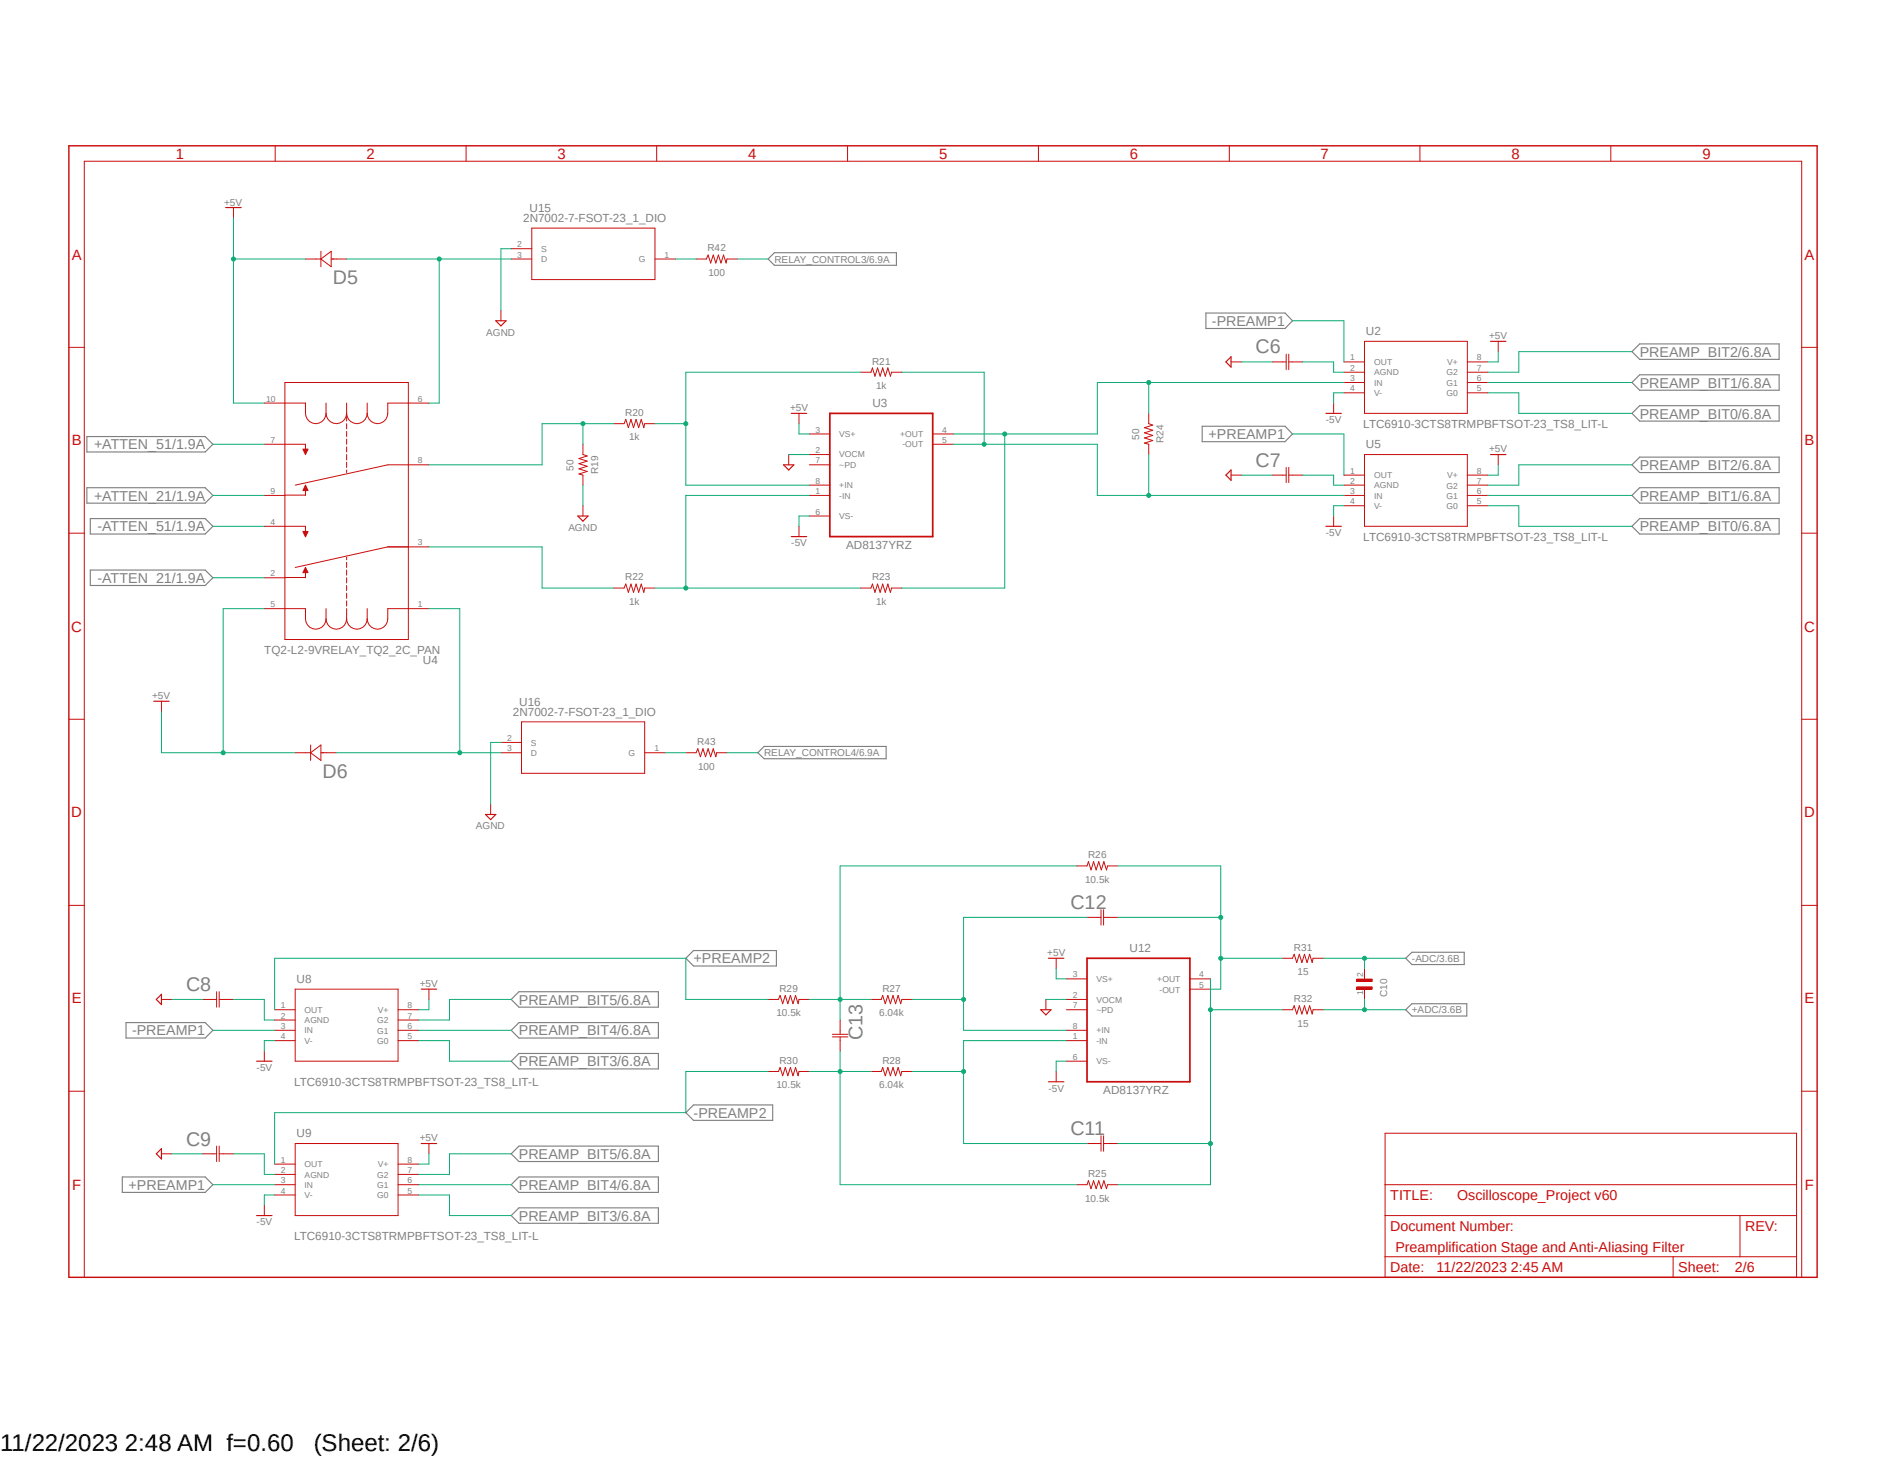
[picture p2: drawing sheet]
<svg xmlns="http://www.w3.org/2000/svg" width="279mm" height="216mm" viewBox="0 0 279 216" stroke-linecap="round" stroke-linejoin="round" font-family="sans-serif">
<path d="M9.9 21.4l259.6 168.1M269.5 21.4l-259.6 168.1" fill="none" stroke="#fff" stroke-width=".15"/>
<g fill="none" stroke="#808080" stroke-width=".17">
<path d="M113.8 38.4l.9-1h18.1v1.9h-18.1zM178.6 46.4h11.8l1.1 1.1-1.1 1.1h-11.8zM241.8 52.1l1.1-1.2h20.7v2.3h-20.7zM241.8 56.6l1.1-1.1h20.7v2.3h-20.7zM12.9 64.6h17.5l1.1 1.2-1.1 1.1h-17.5zM12.9 72.2h17.5l1.1 1.2-1.1 1.1h-17.5zM13.4 76.8h17l1.1 1.1-1.1 1.2h-17zM178.1 63.1h12.3l1.1 1.2-1.1 1.1h-12.3zM241.8 73.4l1.1-1.2h20.7v2.3h-20.7zM241.8 77.9l1.1-1.1h20.7v2.3h-20.7zM241.8 61.2l1.1-1.1h20.7v2.3h-20.7zM241.8 68.8l1.1-1.1h20.7v2.3h-20.7z"/>
<path d="M13.4 84.4h17l1.1 1.2-1.1 1.1h-17zM112.3 111.5l.9-1h18.1v1.9h-18.1zM18.7 151.4h11.7l1.1 1.2-1.1 1.1h-11.7zM75.7 152.6l1.2-1.2h20.6v2.3h-20.6zM75.7 148l1.2-1.1h20.6v2.2h-20.6zM75.7 157.1l1.2-1.1h20.6v2.3h-20.6zM101.6 141.9l1.1-1.1h12.3v2.2h-12.3zM208.2 149.5l1-.9h8.1v1.9h-8.1zM208.2 141.9l1-.9h7.7v1.8h-7.7zM18.1 174.3h12.3l1.1 1.1-1.1 1.2h-12.3zM75.7 175.4l1.2-1.1h20.6v2.3h-20.6zM75.7 170.9l1.2-1.2h20.6v2.3h-20.6z"/>
<path d="M101.6 164.8l1.1-1.2h11.8v2.3h-11.8zM75.7 180l1.2-1.1h20.6v2.2h-20.6z"/>
</g>
<path d="M122.9 61.2h15.3v18.3h-15.3z" fill="none" stroke="#c90d0c" stroke-width=".25"/>
<g fill="none" stroke="#c90d0c" stroke-width=".15">
<path d="M39.2 59.7h6.1v1.5a1.52 1.52 0 0 0 1.5 1.5 1.52 1.52 0 0 0 1.5-1.5M42.2 56.6h18.3v38.1h-18.3zM48.3 59.7v1.5M51.4 59.7v1.5M54.4 59.7v1.5M63.5 59.7h-6.1v1.5a1.52 1.52 0 0 1-1.5 1.5 1.52 1.52 0 0 1-1.5-1.5M39.2 73.4h3M39.2 65.8h6.1v1.5M39.2 77.9h6.1v1.6M42.2 73.3h3.1M45.3 71.8v1.6M48.3 61.2a1.52 1.52 0 0 0 1.5 1.5 1.52 1.52 0 0 0 1.6-1.5"/>
<path d="M51.4 61.2a1.52 1.52 0 0 0 1.5 1.5 1.52 1.52 0 0 0 1.5-1.5M51.4 61.6v.8M51.4 62.7v.8M51.4 63.9v.7M51.4 65v.8M51.4 66.2v.7M51.4 67.3v.8M51.4 68.5v.7M51.4 69.6v.4M63.5 68.8h-6.1l-13.7 3M119.9 64.3h3M119.9 67.3h3"/>
<path d="M119.9 68.8h3M119.9 71.8h3M119.9 73.4h3M119.9 76.4h3M138.2 64.3h3M138.2 65.8h3M39.2 90.1h6.1v1.6a1.52 1.52 0 0 0 1.5 1.5 1.52 1.52 0 0 0 1.5-1.5M39.2 85.6h3M42.2 85.5h3.1M45.3 84v1.6M48.3 90.1v1.6M48.3 91.7a1.52 1.52 0 0 0 1.5 1.5 1.52 1.52 0 0 0 1.6-1.5"/>
<path d="M51.4 91.7a1.52 1.52 0 0 0 1.5 1.5 1.52 1.52 0 0 0 1.5-1.5M51.4 82.5v.4M51.4 83.3v.7M51.4 84.4v.8M51.4 85.6v.7M51.4 86.7v.8M51.4 87.8v.8M51.4 89v.7M51.4 90.1v1.6M54.4 90.1v1.6M63.5 90.1h-6.1v1.6a1.52 1.52 0 0 1-1.5 1.5 1.52 1.52 0 0 1-1.5-1.5M63.5 81h-6.1l-13.7 3"/>
</g>
<path d="M45.3 84l.3 .8h-.7z" fill-rule="evenodd" fill="#c90d0c"/>
<path d="M45.3 84l.3 .8h-.7z" fill="none" stroke="#c90d0c" stroke-width=".15"/>
<path d="M44.9 78.7h.7l-.3 .8z" fill-rule="evenodd" fill="#c90d0c"/>
<path d="M44.9 78.7h.7l-.3 .8z" fill="none" stroke="#c90d0c" stroke-width=".15"/>
<path d="M45.3 71.8l.3 .8h-.7z" fill-rule="evenodd" fill="#c90d0c"/>
<path d="M45.3 71.8l.3 .8h-.7z" fill="none" stroke="#c90d0c" stroke-width=".15"/>
<path d="M44.9 66.5h.7l-.3 .8z" fill-rule="evenodd" fill="#c90d0c"/>
<g fill="none" stroke="#c90d0c" stroke-width=".15">
<path d="M34.6 30.7v1.6M40.8 21.6v2.3M45.3 38.4h2.2M47.5 38.4l1.6-1.2v2.3zM47.5 37.2v2.3M49.1 38.4h2.3M69 21.6v2.3M75.7 38.4h3.1M75.7 36.8h3.1M78.8 33.8h18.2v7.6h-18.2zM97 38.4h3.1M97.3 21.6v2.3"/>
<path d="M103.1 38.4h1.5l.3-.6 .4 1.1 .4-1.1 .3 1.1 .4-1.1 .4 1.1 .4-1.1 .4 1.1 .1-.5h1.5M125.6 21.6v2.3M153.8 21.6v2.3M182.1 21.6v2.3M210.4 21.6v2.3M238.6 21.6v2.3M10.2 51.4h2.3M74.2 46v1.5M127.5 55.1h1.5l.2-.6 .4 1.2 .4-1.2 .4 1.2 .4-1.2 .3 1.2 .4-1.2 .4 1.2 .2-.6h1.5M182.4 53.6h1.5M188.5 53.6h2M190.5 52.5v2.2"/>
<path d="M190.9 53.6h2.1M190.9 52.5v2.2M197.6 59.7v1.5M199.1 55.1h3M199.1 53.6h3M199.1 56.6h3M199.1 58.2h3M202.1 50.5h15.3v10.7h-15.3zM217.4 55.1h3M217.4 53.6h3M217.4 56.6h3M217.4 58.2h3"/>
<path d="M222 50.5v1.6M266.9 51.4h2.3M10.2 79h2.3M44.9 66.5h.7l-.3 .8zM86.4 65.8v1.5l.6 .2-1.2 .4 1.2 .4-1.2 .4 1.2 .3-1.2 .4 1.2 .4-1.2 .4 .6 .2v1.4M86.4 74.9v1.5M90.9 62.7h1.6l.2-.6 .4 1.2 .4-1.2 .4 1.2 .3-1.2 .4 1.2 .4-1.2 .4 1.2 .1-.6h1.5M116.8 67.3v1.5M118.4 61.2v1.5M118.4 77.9v1.6M170.2 61.2v1.5l.6 .2-1.3 .4 1.3 .4-1.3 .4 1.3 .4-1.3 .4 1.3 .3-1.3 .4 .7 .2v1.5M182.4 70.4h1.5"/>
<path d="M188.5 70.4h2M190.5 69.2v2.3M190.9 70.4h2.1M190.9 69.2v2.3M197.6 76.4v1.5M199.1 70.4h3M199.1 71.8h3M199.1 73.4h3M199.1 74.9h3M202.1 67.3h15.3v10.6h-15.3zM217.4 70.4h3M217.4 71.8h3"/>
<path d="M217.4 73.4h3M217.4 74.9h3M222 67.3v1.5M266.9 79h2.3M90.9 87.1h1.6l.2-.6 .4 1.2 .4-1.2 .4 1.2 .3-1.2 .4 1.2 .4-1.2 .4 1.2 .1-.6h1.5M127.5 87.1h1.5l.2-.6 .4 1.2 .4-1.2 .4 1.2 .4-1.2 .3 1.2 .4-1.2 .4 1.2 .2-.6h1.5M10.2 106.5h2.3M23.9 103.8v1.6M43.7 111.5h2.3M46 111.5l1.5-1.2v2.3zM46 110.3v2.3M47.5 111.5h2.3"/>
<path d="M72.7 119.1v1.5M74.2 111.5h3.1M74.2 109.9h3.1M77.3 106.9h18.2v7.6h-18.2zM95.5 111.5h3.1M101.6 111.5h1.5l.3-.6 .4 1.2 .3-1.2 .4 1.2 .4-1.2 .4 1.2 .4-1.2 .3 1.2 .2-.6h1.5M266.9 106.5h2.3M10.2 134.1h2.3M159.5 128.2h1.5l.2-.6 .4 1.2 .4-1.2 .4 1.2 .4-1.2 .4 1.2 .3-1.2 .4 1.2 .2-.6h1.5M161 135.8h2.1M163.1 134.7v2.3M163.5 134.7v2.3"/>
<path d="M163.5 135.8h2.1M266.9 134.1h2.3M23.9 148h1.5M30 148h2.1M32.1 146.9v2.2M32.5 148h2.1M32.5 146.9v2.2M39.2 155.6v1.5M40.7 149.5h3M40.7 151h3M40.7 152.6h3M40.7 154.1h3"/>
<path d="M43.7 146.5h15.3v10.6h-15.3zM59 149.5h3M59 151h3M59 152.6h3M59 154.1h3M63.5 146.5v1.5M113.8 148h1.5l.3-.6 .4 1.2 .3-1.2 .4 1.2 .4-1.2 .4 1.2 .4-1.2 .3 1.2 .2-.6h1.5M113.8 158.7h1.5l.3-.6 .4 1.2 .3-1.2 .4 1.2 .4-1.2 .4 1.2 .4-1.2 .3 1.2 .2-.6h1.5M123.3 153.2h2.3M123.3 153.5h2.3M124.5 151v2.2M124.5 153.5v2.1"/>
<path d="M129 148h1.6l.2-.6 .3 1.2 .4-1.2 .4 1.2 .4-1.2 .4 1.2 .4-1.2 .3 1.2 .2-.6h1.5M129 158.7h1.6l.2-.6 .3 1.2 .4-1.2 .4 1.2 .4-1.2 .4 1.2 .4-1.2 .3 1.2 .2-.6h1.5M154.9 148v1.5M156.5 141.9v1.5M156.5 158.7v1.5M158 149.5h3M158 152.6h3M158 154.1h3M158 157.1h3M158 148h3M158 144.9h3M176.3 146.5h3"/>
<path d="M176.3 144.9h3M190 149.5h1.5l.2-.6 .4 1.3 .4-1.3 .4 1.3 .4-1.3 .3 1.3 .4-1.3 .4 1.3 .1-.7h1.5M190 141.9h1.5l.2-.6 .4 1.2 .4-1.2 .4 1.2 .4-1.2 .3 1.2 .4-1.2 .4 1.2 .1-.6h1.5M201 145h2.3v.3h-2.3zM201 146.1h2.3v.4h-2.3zM202.1 143.4v1.5M202.1 146.5v1.5M10.2 161.6h2.3M23.9 170.9h1.5M30 170.9h2.1M32.1 169.7v2.3M32.5 169.7v2.3"/>
<path d="M32.5 170.9h2.1M39.2 178.5v1.5M40.7 172.4h3M40.7 173.9h3M40.7 175.4h3M40.7 177h3M43.7 169.3h15.3v10.7h-15.3zM59 172.4h3M59 173.9h3M59 175.4h3M59 177h3M63.5 169.3v1.6"/>
<path d="M159.5 175.4h1.5l.2-.6 .4 1.2 .4-1.2 .4 1.2 .4-1.2 .4 1.2 .3-1.2 .4 1.2 .2-.6h1.5M161 169.3h2.1M163.1 168.2v2.3M163.5 169.3h2.1M163.5 168.2v2.3M205.2 175.4h60.9M205.2 167.8h60.9v21.3h-60.9zM266.9 161.6h2.3M12.5 189.1v-165.2h254.4v165.2M205.2 180h60.9M205.2 186.1h60.9M247.9 186.1v3"/>
<path d="M257.8 180v6.1"/>
</g>
<g fill="none" stroke="#c90d0c" stroke-width=".17">
<path d="M33.4 30.7h2.3M73.4 47.5h1.6l-.8 .8zM182.4 52.8v1.6l-.8-.8zM220.8 50.5h2.3M85.6 76.4h1.5l-.7 .8zM116.1 68.8h1.5l-.8 .8zM117.2 79.5h2.3M117.2 61.2h2.3M181.6 70.4l.8-.8v1.5zM196.4 61.2h2.3M196.4 77.9h2.3M220.8 67.3h2.3"/>
<path d="M22.8 103.8h2.3M71.9 120.6h1.5l-.7 .8zM23.2 148l.7-.8v1.6zM38 157.1h2.3M62.4 146.5h2.3M154.2 149.5h1.5l-.8 .8zM155.3 141.9h2.3M23.9 170.1v1.5l-.7-.7zM62.4 169.3h2.3M155.3 160.2h2.3M38 180h2.3"/>
</g>
<path d="M10.2 21.6h259v167.5h-259z" fill="none" stroke="#c90d0c" stroke-width=".21"/>
<path d="M161 141.9h15.3v18.3h-15.3z" fill="none" stroke="#c90d0c" stroke-width=".25"/>
<path d="M201 145.2h2.3M201 146.3h2.3" fill="none" stroke="#c90d0c" stroke-width=".34"/>
<path d="M183.9 53.6h4.6M86.4 62.7v3.1M86.4 71.8v3.1M90.9 62.7h-10.6v6.1h-16.8M116.8 67.3h3.1M183.9 70.4h4.6M25.4 148h4.6M154.9 148h3.1M25.4 170.9h4.6" fill="none" stroke="#0dab76" stroke-width=".15"/>
<circle cx="86.4" cy="62.7" r=".3" fill="#0dab76"/>
<g fill="none" stroke="#0dab76" stroke-width=".15">
<path d="M127.5 55.1h-25.9v16.7h18.3M97 62.7h4.6M63.5 81h16.8v6.1h10.6"/>
<circle cx="86.4" cy="62.7" r=".3"/>
</g>
<circle cx="101.6" cy="62.7" r=".3" fill="#0dab76"/>
<g fill="none" stroke="#0dab76" stroke-width=".15">
<path d="M119.9 73.4h-18.3v13.7M97 87.1h30.5"/>
<circle cx="101.6" cy="62.7" r=".3"/>
</g>
<circle cx="101.6" cy="87.1" r=".3" fill="#0dab76"/>
<g fill="none" stroke="#0dab76" stroke-width=".15">
<path d="M133.6 55.1h12.2v10.7M141.2 65.8h21.4v7.6h36.5M170.2 67.3v6.1"/>
<circle cx="101.6" cy="87.1" r=".3"/>
</g>
<circle cx="145.8" cy="65.8" r=".3" fill="#0dab76"/>
<circle cx="145.8" cy="65.8" r=".3" fill="none" stroke="#0dab76" stroke-width=".15"/>
<circle cx="170.2" cy="73.4" r=".3" fill="#0dab76"/>
<g fill="none" stroke="#0dab76" stroke-width=".15">
<path d="M170.2 56.6v4.6M199.1 56.6h-36.5v7.7h-21.4M148.8 64.3v22.8h-15.2"/>
<circle cx="170.2" cy="73.4" r=".3"/>
</g>
<circle cx="170.2" cy="56.6" r=".3" fill="#0dab76"/>
<circle cx="170.2" cy="56.6" r=".3" fill="none" stroke="#0dab76" stroke-width=".15"/>
<circle cx="148.8" cy="64.3" r=".3" fill="#0dab76"/>
<g fill="none" stroke="#0dab76" stroke-width=".15">
<path d="M34.6 32.3v27.4h4.6M34.6 38.4h10.7M199.1 58.2h-1.5v1.5M222 52.1v1.5h-1.6M31.5 65.8h7.7M31.5 73.4h7.7M31.5 77.9h7.7M118.4 62.7v1.6h1.5M119.9 76.4h-1.5v1.5M199.1 74.9h-1.5v1.5M222 68.8v1.6h-1.6M31.5 85.6h7.7"/>
<path d="M40.7 154.1h-1.5v1.5M63.5 148v1.5h-1.5M156.5 143.4v1.5h1.5M158 157.1h-1.5v1.6M40.7 177h-1.5v1.5M63.5 170.9v1.5h-1.5"/>
<circle cx="148.8" cy="64.3" r=".3"/>
</g>
<circle cx="34.6" cy="38.4" r=".3" fill="#0dab76"/>
<g fill="none" stroke="#0dab76" stroke-width=".15">
<path d="M39.2 90.1h-6.1v21.4M23.9 105.4v6.1h19.8"/>
<circle cx="34.6" cy="38.4" r=".3"/>
</g>
<circle cx="33.1" cy="111.5" r=".3" fill="#0dab76"/>
<g fill="none" stroke="#0dab76" stroke-width=".15">
<path d="M191.5 47.5h7.6v6.1M193 53.6h4.6v1.5h1.5M220.4 56.6h21.4M241.8 52.1h-16.8v3h-4.6M191.5 64.3h7.6v6.1M193 70.4h4.6v1.4h1.5M220.4 73.4h21.4M241.8 68.8h-16.8v3h-4.6M161 135.8h-18.3v16.8h15.3M31.5 152.6h9.2M34.6 148h4.6v3h1.5M113.8 148h-12.2v-6.1h-60.9v7.6"/>
<path d="M113.8 158.7h-12.2v6.1h-60.9v7.6M135.1 148h7.6M31.5 175.4h9.2M34.6 170.9h4.6v3h1.5"/>
<circle cx="33.1" cy="111.5" r=".3"/>
</g>
<circle cx="142.7" cy="148" r=".3" fill="#0dab76"/>
<g fill="none" stroke="#0dab76" stroke-width=".15">
<path d="M135.1 158.7h7.6M158 154.1h-15.3v15.2h18.3"/>
<circle cx="142.7" cy="148" r=".3"/>
</g>
<circle cx="142.7" cy="158.7" r=".3" fill="#0dab76"/>
<g fill="none" stroke="#0dab76" stroke-width=".15">
<path d="M159.5 128.2h-35v22.8M119.9 148h9.1"/>
<circle cx="142.7" cy="158.7" r=".3"/>
</g>
<circle cx="124.5" cy="148" r=".3" fill="#0dab76"/>
<g fill="none" stroke="#0dab76" stroke-width=".15">
<path d="M119.9 158.7h9.1M124.5 155.6v19.8h35"/>
<circle cx="124.5" cy="148" r=".3"/>
</g>
<circle cx="124.5" cy="158.7" r=".3" fill="#0dab76"/>
<g fill="none" stroke="#0dab76" stroke-width=".15">
<path d="M220.4 58.2h4.6v3h16.8M220.4 74.9h4.6v3h16.8M165.6 135.8h15.2M165.6 128.2h15.2v18.3h-1.5M62 154.1h4.6v3h9.1M62 152.6h13.7M75.7 148h-9.1v3h-4.6M180.8 141.9h9.2M62 177h4.6v3h9.1M62 175.4h13.7M75.7 170.9h-9.1v3h-4.6"/>
<circle cx="124.5" cy="158.7" r=".3"/>
</g>
<circle cx="180.8" cy="135.8" r=".3" fill="#0dab76"/>
<circle cx="180.8" cy="135.8" r=".3" fill="none" stroke="#0dab76" stroke-width=".15"/>
<circle cx="180.8" cy="141.9" r=".3" fill="#0dab76"/>
<g fill="none" stroke="#0dab76" stroke-width=".15">
<path d="M179.3 144.9v30.5h-13.7M179.3 149.5h10.7M165.6 169.3h13.7"/>
<circle cx="180.8" cy="141.9" r=".3"/>
</g>
<circle cx="179.3" cy="169.3" r=".3" fill="#0dab76"/>
<circle cx="179.3" cy="169.3" r=".3" fill="none" stroke="#0dab76" stroke-width=".15"/>
<circle cx="179.3" cy="149.5" r=".3" fill="#0dab76"/>
<g fill="none" stroke="#0dab76" stroke-width=".15">
<path d="M196 149.5h12.2M202.1 148v1.5"/>
<circle cx="179.3" cy="149.5" r=".3"/>
</g>
<circle cx="202.1" cy="149.5" r=".3" fill="#0dab76"/>
<g fill="none" stroke="#0dab76" stroke-width=".15">
<path d="M196 141.9h12.2M202.1 141.9v1.5"/>
<circle cx="202.1" cy="149.5" r=".3"/>
</g>
<circle cx="202.1" cy="141.9" r=".3" fill="#0dab76"/>
<g fill="none" stroke="#0dab76" stroke-width=".15">
<path d="M51.4 38.4h24.3M65.1 38.4v21.3h-1.6M75.7 36.8h-1.5v9.2M74.2 109.9h-1.5v9.2"/>
<circle cx="202.1" cy="141.9" r=".3"/>
</g>
<circle cx="65.1" cy="38.4" r=".3" fill="#0dab76"/>
<g fill="none" stroke="#0dab76" stroke-width=".15">
<path d="M100.1 38.4h3M63.5 90.1h4.6v21.4M49.8 111.5h24.4"/>
<circle cx="65.1" cy="38.4" r=".3"/>
</g>
<circle cx="68.1" cy="111.5" r=".3" fill="#0dab76"/>
<g fill="none" stroke="#0dab76" stroke-width=".15">
<path d="M109.2 38.4h4.6M98.6 111.5h3M107.7 111.5h4.6"/>
<circle cx="68.1" cy="111.5" r=".3"/>
</g>
<g font-size="3.6">
<text x="0" y="214.9">11/22/2023 2:48 AM f=0.60</text>
<text x="46.5" y="214.9">(Sheet: 2/6)</text>
</g>
<g font-size="2.9" fill="#808080">
<text x="49.3" y="42">D5</text>
<text x="186" y="52.3">C6</text>
<text x="186" y="69.1">C7</text>
<text x="47.8" y="115.1">D6</text>
<text x="158.6" y="134.6">C12</text>
<text x="27.6" y="146.8">C8</text>
<text x="127.8" y="154" transform="rotate(-90 127.8 154)">C13</text>
<text x="27.6" y="169.6">C9</text>
<text x="158.6" y="168.1">C11</text>
</g>
<g font-size="2.2" fill="#c90d0c">
<text x="26" y="23.5">1</text>
<text x="54.3" y="23.5">2</text>
<text x="82.6" y="23.5">3</text>
<text x="110.8" y="23.5">4</text>
<text x="139.1" y="23.5">5</text>
<text x="167.4" y="23.5">6</text>
<text x="195.6" y="23.5">7</text>
<text x="223.9" y="23.5">8</text>
<text x="252.2" y="23.5">9</text>
<text x="10.6" y="38.4">A</text>
<text x="267.3" y="38.4">A</text>
<text x="10.6" y="66">B</text>
<text x="267.3" y="66">B</text>
<text x="10.5" y="93.5">C</text>
<text x="267.3" y="93.5">C</text>
<text x="10.5" y="121">D</text>
<text x="267.3" y="121">D</text>
<text x="10.6" y="148.6">E</text>
<text x="267.3" y="148.6">E</text>
<text x="10.7" y="176.2">F</text>
<text x="267.4" y="176.2">F</text>
</g>
<g font-size="2.1" fill="#808080">
<text x="179.5" y="48.3">-PREAMP1</text>
<text x="242.9" y="52.8">PREAMP_BIT2/6.8A</text>
<text x="242.9" y="57.4">PREAMP_BIT1/6.8A</text>
<text x="179" y="65">+PREAMP1</text>
<text x="242.9" y="62">PREAMP_BIT0/6.8A</text>
<text x="13.9" y="66.5">+ATTEN_51/1.9A</text>
<text x="242.9" y="69.6">PREAMP_BIT2/6.8A</text>
<text x="13.9" y="74.2">+ATTEN_21/1.9A</text>
<text x="242.9" y="74.1">PREAMP_BIT1/6.8A</text>
<text x="14.4" y="78.7">-ATTEN_51/1.9A</text>
<text x="242.9" y="78.7">PREAMP_BIT0/6.8A</text>
<text x="14.4" y="86.3">-ATTEN_21/1.9A</text>
<text x="102.7" y="142.7">+PREAMP2</text>
<text x="76.9" y="148.8">PREAMP_BIT5/6.8A</text>
<text x="19.6" y="153.3">-PREAMP1</text>
<text x="76.9" y="153.3">PREAMP_BIT4/6.8A</text>
<text x="76.9" y="157.9">PREAMP_BIT3/6.8A</text>
<text x="102.7" y="165.5">-PREAMP2</text>
<text x="76.9" y="171.6">PREAMP_BIT5/6.8A</text>
<text x="19" y="176.2">+PREAMP1</text>
<text x="76.9" y="176.2">PREAMP_BIT4/6.8A</text>
<text x="76.9" y="180.8">PREAMP_BIT3/6.8A</text>
</g>
<g font-size="2.1" fill="#c90d0c">
<text x="206" y="177.7">TITLE:</text>
<text x="215.9" y="177.7">Oscilloscope_Project v60</text>
<text x="206" y="182.3">Document Number:</text>
<text x="206.7" y="185.3">Preamplification Stage and Anti-Aliasing Filter</text>
<text x="258.5" y="182.3">REV:</text>
<text x="206" y="188.4">Date:</text>
<text x="212.8" y="188.4">11/22/2023 2:45 AM</text>
<text x="248.6" y="188.4">Sheet:</text>
<text x="257" y="188.4">2/6</text>
</g>
<g font-size="1.7" fill="#808080">
<text x="77.5" y="32.9">2N7002-7-FSOT-23_1_DIO</text>
<text x="78.4" y="31.4">U15</text>
<text x="202.3" y="49.7">U2</text>
<text x="129.2" y="60.3">U3</text>
<text x="202" y="63.3">LTC6910-3CTS8TRMPBFTSOT-23_TS8_LIT-L</text>
<text x="202.3" y="66.4">U5</text>
<text x="125.3" y="81.2">AD8137YRZ</text>
<text x="202" y="80.1">LTC6910-3CTS8TRMPBFTSOT-23_TS8_LIT-L</text>
<text x="39.2" y="96.9">TQ2-L2-9VRELAY_TQ2_2C_PAN</text>
<text x="62.7" y="98.4">U4</text>
<text x="76" y="106">2N7002-7-FSOT-23_1_DIO</text>
<text x="76.9" y="104.5">U16</text>
<text x="167.3" y="141">U12</text>
<text x="43.9" y="145.6">U8</text>
<text x="43.6" y="160.8">LTC6910-3CTS8TRMPBFTSOT-23_TS8_LIT-L</text>
<text x="163.4" y="162">AD8137YRZ</text>
<text x="43.9" y="168.4">U9</text>
<text x="43.6" y="183.7">LTC6910-3CTS8TRMPBFTSOT-23_TS8_LIT-L</text>
</g>
<g font-size="1.5" fill="#808080">
<text x="33.2" y="30.4">+5V</text>
<text x="104.8" y="37.2">R42</text>
<text x="104.9" y="40.9">100</text>
<text x="114.7" y="38.9">RELAY_CONTROL3/6.9A</text>
<text x="72" y="49.7">AGND</text>
<text x="129.2" y="54">R21</text>
<text x="220.6" y="50.2">+5V</text>
<text x="129.8" y="57.6">1k</text>
<text x="92.6" y="61.6">R20</text>
<text x="93.2" y="65.2">1k</text>
<text x="117.1" y="60.8">+5V</text>
<text x="168.7" y="65.1" transform="rotate(-90 168.7 65.1)">50</text>
<text x="172.4" y="65.6" transform="rotate(-90 172.4 65.6)">R24</text>
<text x="196.4" y="62.7">-5V</text>
<text x="85" y="69.7" transform="rotate(-90 85 69.7)">50</text>
<text x="88.6" y="70.2" transform="rotate(-90 88.6 70.2)">R19</text>
<text x="220.6" y="66.9">+5V</text>
<text x="84.2" y="78.7">AGND</text>
<text x="117.2" y="80.9">-5V</text>
<text x="196.4" y="79.4">-5V</text>
<text x="92.6" y="85.9">R22</text>
<text x="93.2" y="89.6">1k</text>
<text x="129.2" y="85.9">R23</text>
<text x="129.8" y="89.6">1k</text>
<text x="22.5" y="103.5">+5V</text>
<text x="103.3" y="110.3">R43</text>
<text x="103.4" y="114">100</text>
<text x="113.2" y="112">RELAY_CONTROL4/6.9A</text>
<text x="70.5" y="122.8">AGND</text>
<text x="160.7" y="130.7">10.5k</text>
<text x="161.2" y="127">R26</text>
<text x="155.2" y="141.6">+5V</text>
<text x="191.7" y="140.8">R31</text>
<text x="209.2" y="142.5">-ADC/3.6B</text>
<text x="62.2" y="146.1">+5V</text>
<text x="115.5" y="146.9">R29</text>
<text x="130.7" y="146.9">R27</text>
<text x="191.7" y="148.4">R32</text>
<text x="192.2" y="144.4">15</text>
<text x="205.5" y="147.7" transform="rotate(-90 205.5 147.7)">C10</text>
<text x="115" y="150.5">10.5k</text>
<text x="130.3" y="150.5">6.04k</text>
<text x="192.2" y="152">15</text>
<text x="209.2" y="150.1">+ADC/3.6B</text>
<text x="38" y="158.6">-5V</text>
<text x="115" y="161.2">10.5k</text>
<text x="115.5" y="157.5">R30</text>
<text x="130.3" y="161.2">6.04k</text>
<text x="130.7" y="157.5">R28</text>
<text x="155.3" y="161.6">-5V</text>
<text x="62.2" y="169">+5V</text>
<text x="160.7" y="177.9">10.5k</text>
<text x="161.2" y="174.3">R25</text>
<text x="38" y="181.4">-5V</text>
</g>
<g font-size="1.3" fill="#808080">
<text x="76.6" y="36.6">2</text>
<text x="76.6" y="38.1">3</text>
<text x="80.2" y="37.3">S</text>
<text x="80.2" y="38.8">D</text>
<text x="94.7" y="38.8">G</text>
<text x="98.5" y="38.1">1</text>
<text x="200" y="53.4">1</text>
<text x="218.8" y="53.4">8</text>
<text x="39.4" y="59.5">10</text>
<text x="61.9" y="59.5">6</text>
<text x="200" y="54.9">2</text>
<text x="200" y="56.4">3</text>
<text x="200" y="58">4</text>
<text x="203.6" y="54.1">OUT</text>
<text x="203.6" y="55.6">AGND</text>
<text x="203.6" y="57.1">IN</text>
<text x="203.6" y="58.6">V-</text>
<text x="214.3" y="58.6">G0</text>
<text x="214.3" y="57.1">G1</text>
<text x="214.3" y="55.6">G2</text>
<text x="214.4" y="54.1">V+</text>
<text x="218.8" y="58">5</text>
<text x="218.8" y="56.4">6</text>
<text x="218.8" y="54.9">7</text>
<text x="40.1" y="65.6">7</text>
<text x="120.8" y="64">3</text>
<text x="124.3" y="64.7">VS+</text>
<text x="133.3" y="64.7">+OUT</text>
<text x="139.6" y="64">4</text>
<text x="139.6" y="65.6">5</text>
<text x="61.9" y="68.6">8</text>
<text x="120.8" y="67.1">2</text>
<text x="120.8" y="68.6">7</text>
<text x="120.8" y="71.6">8</text>
<text x="124.3" y="67.7">VOCM</text>
<text x="124.3" y="69.3">~PD</text>
<text x="133.7" y="66.2">-OUT</text>
<text x="200" y="70.1">1</text>
<text x="200" y="71.6">2</text>
<text x="203.6" y="70.8">OUT</text>
<text x="214.4" y="70.8">V+</text>
<text x="218.8" y="71.6">7</text>
<text x="218.8" y="70.1">8</text>
<text x="40.1" y="77.7">4</text>
<text x="40.1" y="73.1">9</text>
<text x="120.8" y="73.1">1</text>
<text x="120.8" y="76.2">6</text>
<text x="124.3" y="72.3">+IN</text>
<text x="124.3" y="73.8">-IN</text>
<text x="124.3" y="76.9">VS-</text>
<text x="200" y="73.1">3</text>
<text x="200" y="74.7">4</text>
<text x="203.6" y="72.3">AGND</text>
<text x="203.6" y="73.8">IN</text>
<text x="203.6" y="75.4">V-</text>
<text x="214.3" y="75.4">G0</text>
<text x="214.3" y="73.9">G1</text>
<text x="214.3" y="72.3">G2</text>
<text x="218.8" y="74.7">5</text>
<text x="218.8" y="73.1">6</text>
<text x="61.9" y="80.8">3</text>
<text x="40.1" y="89.9">5</text>
<text x="40.1" y="85.3">2</text>
<text x="61.9" y="89.9">1</text>
<text x="75.1" y="109.7">2</text>
<text x="75.1" y="111.2">3</text>
<text x="78.7" y="110.4">S</text>
<text x="78.7" y="111.9">D</text>
<text x="93.1" y="111.9">G</text>
<text x="96.9" y="111.2">1</text>
<text x="41.6" y="149.3">1</text>
<text x="45.1" y="150">OUT</text>
<text x="60.4" y="149.3">8</text>
<text x="158.9" y="144.7">3</text>
<text x="158.9" y="147.8">2</text>
<text x="158.9" y="149.3">7</text>
<text x="162.4" y="145.4">VS+</text>
<text x="162.4" y="148.5">VOCM</text>
<text x="162.4" y="150">~PD</text>
<text x="171.4" y="145.5">+OUT</text>
<text x="171.8" y="147">-OUT</text>
<text x="177.7" y="144.7">4</text>
<text x="177.7" y="146.3">5</text>
<text x="201.9" y="147.4" transform="rotate(-90 201.9 147.4)">1</text>
<text x="201.9" y="144.7" transform="rotate(-90 201.9 144.7)">2</text>
<text x="41.6" y="150.8">2</text>
<text x="41.6" y="152.4">3</text>
<text x="41.6" y="153.9">4</text>
<text x="45.1" y="151.5">AGND</text>
<text x="45.1" y="153">IN</text>
<text x="45.1" y="154.6">V-</text>
<text x="55.9" y="154.6">G0</text>
<text x="55.9" y="153.1">G1</text>
<text x="55.9" y="151.5">G2</text>
<text x="56" y="150">V+</text>
<text x="60.4" y="153.9">5</text>
<text x="60.4" y="152.4">6</text>
<text x="60.4" y="150.8">7</text>
<text x="158.9" y="152.4">8</text>
<text x="158.9" y="153.9">1</text>
<text x="162.4" y="153">+IN</text>
<text x="162.4" y="154.6">-IN</text>
<text x="158.9" y="156.9">6</text>
<text x="162.4" y="157.6">VS-</text>
<text x="41.6" y="172.2">1</text>
<text x="41.6" y="173.7">2</text>
<text x="45.1" y="172.8">OUT</text>
<text x="56" y="172.8">V+</text>
<text x="60.4" y="173.7">7</text>
<text x="60.4" y="172.2">8</text>
<text x="41.6" y="175.2">3</text>
<text x="41.6" y="176.7">4</text>
<text x="45.1" y="174.4">AGND</text>
<text x="45.1" y="175.9">IN</text>
<text x="45.1" y="177.4">V-</text>
<text x="55.9" y="177.4">G0</text>
<text x="55.9" y="175.9">G1</text>
<text x="55.9" y="174.4">G2</text>
<text x="60.4" y="176.7">5</text>
<text x="60.4" y="175.2">6</text>
</g>
</svg>
